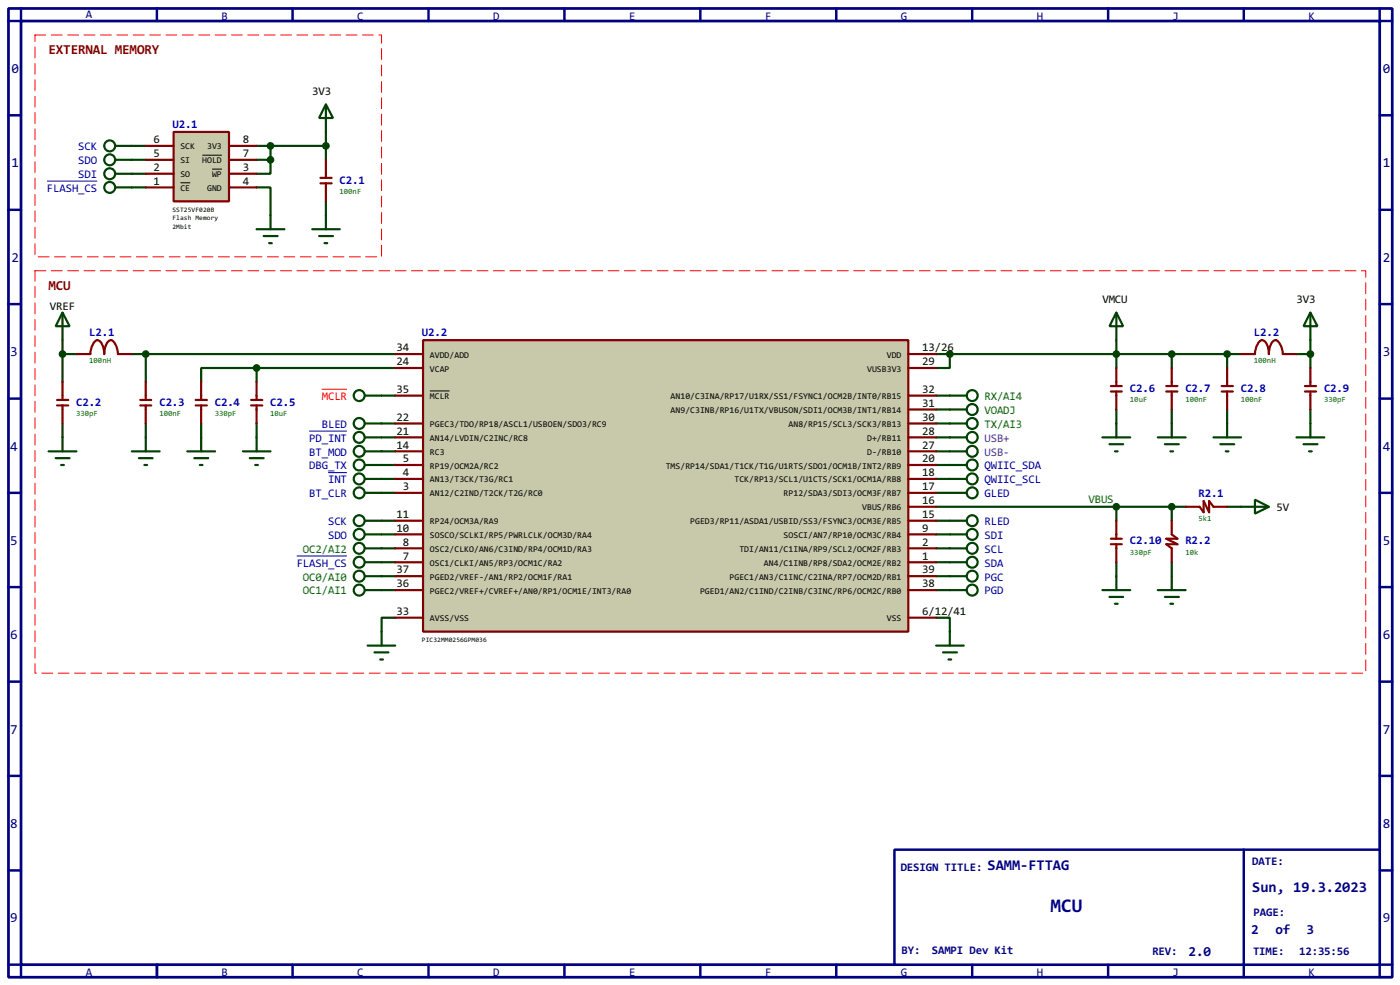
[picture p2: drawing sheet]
<svg xmlns="http://www.w3.org/2000/svg" width="256mm" height="180mm" viewBox="0 0 256 180" stroke-linecap="round" stroke-linejoin="round" font-family="sans-serif">
<path d="M1.6 1.6h253.5v177.3h-253.5zM3.9 3.9h248.9v172.7h-248.9z" fill="none" stroke="#000080" stroke-width=".5"/>
<path d="M3.9 1.6v2.3h-2.3M28.8 1.6v2.3" fill="none" stroke="#000080" stroke-width=".45"/>
<path d="M163.9 155.5h88.9v21.1h-88.9z" fill="#fff" stroke="#000080" stroke-width=".45"/>
<g fill="none" stroke="#000080" stroke-width=".45">
<path d="M53.6 1.6v2.3M78.5 1.6v2.3M103.4 1.6v2.3M128.3 1.6v2.3M153.2 1.6v2.3M178.1 1.6v2.3M203 1.6v2.3M227.9 1.6v2.3M252.8 1.6v2.3h2.3M1.6 21.1h2.3M1.6 38.4h2.3M252.8 21.1h2.3"/>
<path d="M252.8 38.4h2.3M1.6 55.7h2.3M252.8 55.7h2.3M1.6 73h2.3M252.8 73h2.3M1.6 90.2h2.3M252.8 90.2h2.3M1.6 107.5h2.3M252.8 107.5h2.3M1.6 124.8h2.3M252.8 124.8h2.3M1.6 142h2.3"/>
<path d="M1.6 159.3h2.3M227.9 155.5v23.4M252.8 142h2.3M252.8 159.3h2.3M1.6 176.6h2.3v2.3M28.8 176.6v2.3M53.6 176.6v2.3M78.5 176.6v2.3M103.4 176.6v2.3M128.3 176.6v2.3M153.2 176.6v2.3M178.1 176.6v2.3"/>
<path d="M203 176.6v2.3M255.1 176.6h-2.3v2.3"/>
</g>
<g fill="none" stroke="#004000" stroke-width=".4">
<path d="M59.7 19.1l1.3 2.5h-2.5zM59.7 19.1v10.2M21.1 26.7h5.6M21.1 34.3h5.6M21.1 31.8h5.6M21.1 29.3h5.6M47 34.3h2.6v7.7M47 26.7h12.7M47 29.3h2.6M49.6 29.3v2.5h-2.6M49.6 26.7v2.6M59.7 36.9v5.1"/>
<path d="M11.5 57.2l1.3 2.5h-2.6zM11.5 57.2v12.7M47 42h5.1M48.3 43.2h2.6M49.3 44.5h.5M57.2 42h5.1M58.5 43.2h2.5M59.5 44.5h.5M240.1 57.2l1.3 2.5h-2.6zM240.1 57.2v10.2M11.5 64.8h2.5M11.5 77.5v5.1"/>
<path d="M24.2 64.8h48.2M26.7 64.8v5.1M26.7 77.5v5.1M36.9 77.5v5.1M47 67.4h-10.1v2.5M47 67.4v2.5M47 77.5v5.1M47 67.4h25.4M66.9 77.5h5.5M66.9 72.4h5.5M171.5 64.8h55.9M171.5 77.5h5.6"/>
<path d="M171.5 75h2.5M171.5 72.4h5.6M174 64.8v2.6h-2.5M204.5 62.3v5.1M204.5 75v5.1M214.7 64.8v2.6M214.7 75v5.1M224.8 64.8v2.6M224.8 75v5.1M237.5 64.8h2.6M240.1 75v5.1M8.9 82.6h5.1"/>
<path d="M10.2 83.9h2.6M11.2 85.1h.5M24.2 82.6h5.1M25.5 83.9h2.5M26.5 85.1h.5M34.3 82.6h5.1M35.6 83.9h2.6M36.6 85.1h.5M44.5 82.6h5.1M45.8 83.9h2.5M46.8 85.1h.5M66.9 90.2h5.5"/>
<path d="M66.9 87.7h5.5M66.9 97.8h5.5M66.9 95.3h5.5M66.9 82.6h5.5M66.9 80.1h5.5M69.9 85.1h2.5M171.5 92.8h45.7M171.5 90.2h5.6M171.5 87.7h5.6M171.5 85.1h5.6M171.5 97.8h5.6M171.5 95.3h5.6"/>
<path d="M171.5 82.6h5.6M171.5 80.1h5.6M202 80.1h5.1M203.3 81.3h2.5M204.3 82.6h.5M204.5 92.8v2.5M212.1 80.1h5.1M213.4 81.3h2.6M214.4 82.6h.5M214.7 92.8v2.5M222.3 80.1h5.1M223.6 81.3h2.5"/>
<path d="M224.6 82.6h.5M224.8 92.8h7.7M229.9 91.5l2.6 1.3-2.6 1.2zM237.5 80.1h5.1M238.8 81.3h2.6M239.8 82.6h.5M66.9 102.9h5.5M66.9 100.4h5.5M67.4 118.2h5M68.6 119.4h2.6M69.9 108h2.5M69.9 105.5h2.5"/>
<path d="M72.4 113.1h-2.5v5.1M171.5 113.1h2.5v5.1M171.5 102.9h5.6M171.5 100.4h5.6M171.5 108h5.6M171.5 105.5h5.6M171.5 118.2h5.1M172.8 119.4h2.5M202 108h5.1M203.3 109.3h2.5M204.3 110.5h.5M204.5 102.9v5.1"/>
<path d="M212.1 108h5.1M213.4 109.3h2.6M214.4 110.5h.5M214.7 102.9v5.1M69.7 120.7h.5M173.8 120.7h.5"/>
<circle cx="20.1" cy="31.8" r="1"/>
<circle cx="20.1" cy="26.7" r="1"/>
<circle cx="20.1" cy="34.3" r="1"/>
<circle cx="20.1" cy="29.3" r="1"/>
<circle cx="65.8" cy="72.4" r="1"/>
<circle cx="65.8" cy="77.5" r="1"/>
<circle cx="178.1" cy="77.5" r="1"/>
<circle cx="178.1" cy="72.4" r="1"/>
<circle cx="65.8" cy="82.6" r="1"/>
<circle cx="65.8" cy="97.8" r="1"/>
<circle cx="65.8" cy="87.7" r="1"/>
<circle cx="65.8" cy="95.3" r="1"/>
<circle cx="65.8" cy="90.2" r="1"/>
<circle cx="65.8" cy="80.1" r="1"/>
<circle cx="178.1" cy="87.7" r="1"/>
<circle cx="178.1" cy="82.6" r="1"/>
<circle cx="178.1" cy="80.1" r="1"/>
<circle cx="178.1" cy="95.3" r="1"/>
<circle cx="178.1" cy="90.2" r="1"/>
<circle cx="178.1" cy="97.8" r="1"/>
<circle cx="178.1" cy="85.1" r="1"/>
<circle cx="65.8" cy="102.9" r="1"/>
<circle cx="65.8" cy="100.4" r="1"/>
<circle cx="178.1" cy="108" r="1"/>
<circle cx="178.1" cy="102.9" r="1"/>
<circle cx="178.1" cy="105.5" r="1"/>
<circle cx="178.1" cy="100.4" r="1"/>
</g>
<g fill="none" stroke="#800000" stroke-width=".4">
<path d="M58.7 32.6h2.1M58.7 33.6h2.1M59.7 29.3v3.3M59.7 33.6v3.3M10.5 73.2h2M10.5 74.2h2M11.5 69.9v3.3M11.5 74.2v3.3M14 64.8h2.6a2.75 2.75 0 0 1 1.2-2.5 2.37 2.37 0 0 1 1.3 2.5 3.3 3.3 0 0 1 .9-2.4l.4-.1a2.75 2.75 0 0 1 1.2 2.5h2.6M25.7 73.2h2M25.7 74.2h2M26.7 69.9v3.3"/>
<path d="M26.7 74.2v3.3M35.9 73.2h2M35.9 74.2h2M36.9 69.9v3.3M36.9 74.2v3.3M46 73.2h2.1M46 74.2h2.1M47 69.9v3.3M47 74.2v3.3M203.5 70.7h2M203.5 71.7h2M204.5 67.4v3.3"/>
<path d="M204.5 71.7v3.3M213.7 70.7h2M213.7 71.7h2M214.7 67.4v3.3M214.7 71.7v3.3M223.8 70.7h2.1M223.8 71.7h2.1M224.8 67.4v3.3M224.8 71.7v3.3M227.4 64.8h2.5a2.75 2.75 0 0 1 1.3-2.5 1.5 1.5 0 0 1 1.1 1.3l.2 1.2a3.3 3.3 0 0 1 .8-2.4 .89 .89 0 0 1 1.2 .7l.4 1.1 .1 .6h2.5M239.1 70.7h2M239.1 71.7h2"/>
<path d="M240.1 67.4v3.3M240.1 71.7v3.3M203.5 98.6h2M203.5 99.6h2M204.5 95.3v3.3M204.5 99.6v3.3M214.7 95.3v2.5l1 .8h-2l2 1h-2l1 .8v2.5M217.2 92.8h2.6l.7 1v-2.1l1 2.1v-2.1l.8 1.1h2.5"/>
</g>
<path d="M8.6 33.2h9.2M56.7 78.9h6.9M60.1 86.5h3.5M54.4 101.8h9.2" fill="none" stroke="#0000c0" stroke-width=".18"/>
<path d="M59 71.3h4.6" fill="none" stroke="#f00" stroke-width=".18"/>
<g fill="#004000" stroke="#004000" stroke-width=".4">
<circle cx="214.6" cy="64.8" r=".5"/>
<circle cx="224.8" cy="64.8" r=".5"/>
<circle cx="26.7" cy="64.8" r=".5"/>
<circle cx="11.4" cy="64.8" r=".5"/>
<circle cx="47" cy="67.4" r=".5"/>
<circle cx="204.5" cy="64.8" r=".5"/>
<circle cx="174" cy="64.8" r=".5"/>
<circle cx="240" cy="64.8" r=".5"/>
<circle cx="204.5" cy="92.8" r=".5"/>
<circle cx="49.5" cy="29.3" r=".5"/>
<circle cx="49.5" cy="26.7" r=".5"/>
<circle cx="59.7" cy="26.7" r=".5"/>
</g>
<path d="M31.8 24.2h10.2v12.7h-10.2z" fill="#c8c8aa" stroke="#800000" stroke-width=".4"/>
<path d="M26.7 34.3h5.1M26.7 31.8h5.1M26.7 26.7h5.1M26.7 29.3h5.1M42 34.3h5M42 31.8h5M42 26.7h5M42 29.3h5" fill="none" stroke="#800000" stroke-width=".4"/>
<path d="M33.1 33.5h1.8M37.1 28.4h3.6M38.9 31h1.8" fill="none" stroke="#000" stroke-width=".18"/>
<g fill="none" stroke="#004000" stroke-width=".4">
<path d="M174 75h3.1M66.9 85.1h3M66.9 105.5h3M66.9 108h3"/>
<circle cx="178.1" cy="75" r="1"/>
<circle cx="65.8" cy="85.1" r="1"/>
<circle cx="65.8" cy="108" r="1"/>
<circle cx="65.8" cy="105.5" r="1"/>
</g>
<path d="M6.4 6.4h63.5v40.6h-63.5zM6.4 49.6h243.8v73.6h-243.8z" fill="none" stroke="#fff" stroke-width=".18"/>
<path d="M6.4 6.4h63.5v40.6h-63.5zM6.4 49.6h243.8v73.6h-243.8z" fill="none" stroke="#f00" stroke-width=".18" stroke-dasharray="2 1"/>
<circle cx="214.6" cy="92.8" r=".5" fill="#004000" stroke="#004000" stroke-width=".4"/>
<path d="M77.5 62.3h88.9v53.3h-88.9z" fill="#c8c8aa" stroke="#800000" stroke-width=".4"/>
<g fill="none" stroke="#800000" stroke-width=".4">
<path d="M72.4 64.8h5.1M72.4 77.5h5.1M72.4 67.4h5.1M72.4 72.4h5.1M166.4 64.8h5.1M166.4 77.5h5.1M166.4 67.4h5.1M166.4 75h5.1M166.4 72.4h5.1M72.4 90.2h5.1M72.4 87.7h5.1M72.4 85.1h5.1"/>
<path d="M72.4 97.8h5.1M72.4 95.3h5.1M72.4 82.6h5.1M72.4 80.1h5.1M166.4 90.2h5.1M166.4 87.7h5.1M166.4 85.1h5.1M166.4 97.8h5.1M166.4 95.3h5.1M166.4 82.6h5.1M166.4 92.8h5.1M166.4 80.1h5.1"/>
<path d="M72.4 102.9h5.1M72.4 100.4h5.1M72.4 113.1h5.1M72.4 108h5.1M72.4 105.5h5.1M166.4 102.9h5.1M166.4 100.4h5.1M166.4 113.1h5.1M166.4 108h5.1M166.4 105.5h5.1"/>
</g>
<path d="M78.8 71.6h3.6" fill="none" stroke="#000" stroke-width=".18"/>
<path d="M204.5 57.2l1.3 2.5h-2.5zM204.5 57.2v5.1" fill="none" stroke="#004000" stroke-width=".4"/>
<text font-size="4.2" fill="#000080" x="192.5" y="167">MCU</text>
<g font-size="3.2" fill="#000080">
<text x="180.9" y="159.3">SAMM-FTTAG</text>
<text x="229.4" y="163.2">Sun, 19.3.2023</text>
</g>
<g font-size="3" fill="#800000">
<text x="8.9" y="9.8">EXTERNAL MEMORY</text>
<text x="8.9" y="53">MCU</text>
</g>
<g font-size="3" fill="#000080">
<text x="2.1" y="13.4">0</text>
<text x="253.4" y="13.4">0</text>
<text x="2.1" y="30.7">1</text>
<text x="253.4" y="30.7">1</text>
<text x="2.1" y="47.9">2</text>
<text x="253.4" y="47.9">2</text>
<text x="1.9" y="65.2">3</text>
<text x="253.4" y="65.2">3</text>
<text x="1.9" y="82.5">4</text>
<text x="253.4" y="82.5">4</text>
<text x="1.9" y="99.8">5</text>
<text x="253.4" y="99.8">5</text>
<text x="1.9" y="117">6</text>
<text x="253.4" y="117">6</text>
<text x="1.9" y="134.3">7</text>
<text x="253.4" y="134.3">7</text>
<text x="1.9" y="151.6">8</text>
<text x="253.4" y="151.6">8</text>
<text x="1.9" y="168.8">9</text>
<text x="229.2" y="170.9">2</text>
<text x="233.7" y="170.9">of</text>
<text x="239.4" y="170.9">3</text>
<text x="253.4" y="168.8">9</text>
<text x="217.8" y="174.9">2.0</text>
</g>
<g font-size="2.5" fill="#000080">
<text x="15.7" y="3.4">A</text>
<text x="40.6" y="3.6">B</text>
<text x="65.5" y="3.6">C</text>
<text x="90.4" y="3.6">D</text>
<text x="115.3" y="3.6">E</text>
<text x="140.2" y="3.6">F</text>
<text x="165.1" y="3.6">G</text>
<text x="190" y="3.6">H</text>
<text x="214.8" y="3.6">J</text>
<text x="239.7" y="3.6">K</text>
<text x="165" y="159.4">DESIGN TITLE:</text>
<text x="229.4" y="158.3">DATE:</text>
<text x="229.7" y="167.7">PAGE:</text>
<text x="15.7" y="178.7">A</text>
<text x="40.6" y="178.7">B</text>
<text x="65.5" y="178.7">C</text>
<text x="90.4" y="178.7">D</text>
<text x="115.3" y="178.7">E</text>
<text x="140.2" y="178.7">F</text>
<text x="165.1" y="178.7">G</text>
<text x="165.2" y="174.6">BY:</text>
<text x="170.7" y="174.6">SAMPI Dev Kit</text>
<text x="190" y="178.7">H</text>
<text x="211.1" y="174.8">REV:</text>
<text x="214.8" y="178.7">J</text>
<text x="229.6" y="174.8">TIME:</text>
<text x="238" y="174.8">12:35:56</text>
<text x="239.7" y="178.7">K</text>
</g>
<g font-size="2.5">
<text x="57.2" y="17.3">3V3</text>
<text x="28.1" y="26.2">6</text>
<text x="28.1" y="28.8">5</text>
<text x="44.5" y="26.2">8</text>
<text x="44.5" y="28.8">7</text>
<text x="28.1" y="33.8">1</text>
<text x="28.1" y="31.3">2</text>
<text x="44.5" y="31.3">3</text>
<text x="44.5" y="33.8">4</text>
<text x="9.2" y="56.7">VREF</text>
<text x="202" y="55.4">VMCU</text>
<text x="237.5" y="55.4">3V3</text>
<text x="72.7" y="64.3">34</text>
<text x="169" y="64.3">13/26</text>
<text x="72.7" y="66.9">24</text>
<text x="72.7" y="71.9">35</text>
<text x="169" y="66.9">29</text>
<text x="169" y="71.9">32</text>
<text x="72.7" y="77">22</text>
<text x="169" y="77">30</text>
<text x="169" y="74.4">31</text>
<text x="72.7" y="82.1">14</text>
<text x="72.7" y="79.6">21</text>
<text x="169" y="82.1">27</text>
<text x="169" y="79.6">28</text>
<text x="73.8" y="89.7">3</text>
<text x="73.8" y="87.1">4</text>
<text x="73.8" y="84.6">5</text>
<text x="169" y="89.7">17</text>
<text x="169" y="87.1">18</text>
<text x="169" y="84.6">20</text>
<text x="72.7" y="94.8">11</text>
<text x="169" y="94.8">15</text>
<text x="169" y="92.3">16</text>
<text x="233.9" y="93.6">5V</text>
<text x="72.7" y="97.3">10</text>
<text x="73.8" y="99.9">8</text>
<text x="169" y="99.9">2</text>
<text x="169" y="97.3">9</text>
<text x="72.7" y="107.5">36</text>
<text x="72.7" y="105">37</text>
<text x="73.8" y="102.4">7</text>
<text x="169" y="102.4">1</text>
<text x="169" y="107.5">38</text>
<text x="169" y="105">39</text>
<text x="72.7" y="112.6">33</text>
<text x="169" y="112.6">6/12/41</text>
</g>
<g font-size="2.5" fill="#0000c0">
<text x="31.6" y="23.5">U2.1</text>
<text x="14.4" y="27.5">SCK</text>
<text x="8.6" y="35.1">FLASH_CS</text>
<text x="14.4" y="30">SDO</text>
<text x="14.4" y="32.6">SDI</text>
<text x="62.2" y="33.7">C2.1</text>
<text x="16.4" y="61.6">L2.1</text>
<text x="77.3" y="61.6">U2.2</text>
<text x="229.7" y="61.6">L2.2</text>
<text x="207" y="71.8">C2.6</text>
<text x="217.2" y="71.8">C2.7</text>
<text x="227.3" y="71.8">C2.8</text>
<text x="242.6" y="71.8">C2.9</text>
<text x="14" y="74.3">C2.2</text>
<text x="29.2" y="74.3">C2.3</text>
<text x="39.4" y="74.3">C2.4</text>
<text x="49.5" y="74.3">C2.5</text>
<text x="56.7" y="80.8">PD_INT</text>
<text x="56.7" y="83.4">BT_MOD</text>
<text x="59" y="78.3">BLED</text>
<text x="56.7" y="85.9">DBG_TX</text>
<text x="60.1" y="88.5">INT</text>
<text x="180.4" y="88.5">QWIIC_SCL</text>
<text x="180.4" y="85.9">QWIIC_SDA</text>
<text x="56.7" y="91">BT_CLR</text>
<text x="180.4" y="91">GLED</text>
<text x="219.6" y="91">R2.1</text>
<text x="60.1" y="96.1">SCK</text>
<text x="60.1" y="98.6">SDO</text>
<text x="180.4" y="101.2">SCL</text>
<text x="180.4" y="96.1">RLED</text>
<text x="180.4" y="98.6">SDI</text>
<text x="207" y="99.7">C2.10</text>
<text x="217.2" y="99.7">R2.2</text>
<text x="54.4" y="103.7">FLASH_CS</text>
<text x="180.4" y="103.7">SDA</text>
<text x="180.4" y="106.3">PGC</text>
<text x="180.4" y="108.8">PGD</text>
</g>
<text font-size="2.5" fill="#f00" x="59" y="73.2">MCLR</text>
<g font-size="2.5" fill="#008000">
<text x="180.4" y="73.2">RX/AI4</text>
<text x="180.4" y="75.8">VOADJ</text>
<text x="180.4" y="78.3">TX/AI3</text>
<text x="199.4" y="92.1">VBUS</text>
<text x="55.5" y="101.2">OC2/AI2</text>
<text x="55.5" y="106.3">OC0/AI0</text>
<text x="55.5" y="108.8">OC1/AI1</text>
</g>
<g font-size="2.5" fill="#800080">
<text x="180.4" y="83.4">USB-</text>
<text x="180.4" y="80.8">USB+</text>
</g>
<g font-size="1.9">
<text x="33.1" y="27.3">SCK</text>
<text x="33.1" y="29.9">SI</text>
<text x="37.1" y="29.9">HOLD</text>
<text x="38" y="27.3">3V3</text>
<text x="33.1" y="34.9">CE</text>
<text x="33.1" y="32.5">SO</text>
<text x="38" y="34.9">GND</text>
<text x="38.9" y="32.5">WP</text>
<text x="78.8" y="65.5">AVDD/ADD</text>
<text x="162.5" y="65.5">VDD</text>
<text x="78.8" y="68">VCAP</text>
<text x="158.9" y="68">VUSB3V3</text>
<text x="78.8" y="73">MCLR</text>
<text x="122.9" y="75.6">AN9/C3INB/RP16/U1TX/VBUSON/SDI1/OCM3B/INT1/RB14</text>
<text x="122.9" y="73">AN10/C3INA/RP17/U1RX/SS1/FSYNC1/OCM2B/INT0/RB15</text>
<text x="78.8" y="83.3">RC3</text>
<text x="78.8" y="80.7">AN14/LVDIN/C2INC/RC8</text>
<text x="78.8" y="78.2">PGEC3/TDO/RP18/ASCL1/USBOEN/SDO3/RC9</text>
<text x="144.5" y="78.2">AN8/RP15/SCL3/SCK3/RB13</text>
<text x="158.9" y="83.3">D-/RB10</text>
<text x="158.9" y="80.7">D+/RB11</text>
<text x="78.8" y="88.3">AN13/T3CK/T3G/RC1</text>
<text x="78.8" y="85.7">RP19/OCM2A/RC2</text>
<text x="122" y="85.7">TMS/RP14/SDA1/T1CK/T1G/U1RTS/SDO1/OCM1B/INT2/RB9</text>
<text x="134.6" y="88.3">TCK/RP13/SCL1/U1CTS/SCK1/OCM1A/RB8</text>
<text x="78.8" y="90.8">AN12/C2IND/T2CK/T2G/RC0</text>
<text x="78.8" y="96">RP24/OCM3A/RA9</text>
<text x="126.5" y="96">PGED3/RP11/ASDA1/USBID/SS3/FSYNC3/OCM3E/RB5</text>
<text x="143.6" y="90.8">RP12/SDA3/SDI3/OCM3F/RB7</text>
<text x="158" y="93.4">VBUS/RB6</text>
<text x="78.8" y="101">OSC2/CLKO/AN6/C3IND/RP4/OCM1D/RA3</text>
<text x="78.8" y="98.5">SOSCO/SCLKI/RP5/PWRLCLK/OCM3D/RA4</text>
<text x="135.5" y="101">TDI/AN11/C1INA/RP9/SCL2/OCM2F/RB3</text>
<text x="143.6" y="98.5">SOSCI/AN7/RP10/OCM3C/RB4</text>
<text x="78.8" y="103.6">OSC1/CLKI/AN5/RP3/OCM1C/RA2</text>
<text x="78.8" y="106.1">PGED2/VREF-/AN1/RP2/OCM1F/RA1</text>
<text x="133.7" y="106.1">PGEC1/AN3/C1INC/C2INA/RP7/OCM2D/RB1</text>
<text x="140" y="103.6">AN4/C1INB/RP8/SDA2/OCM2E/RB2</text>
<text x="78.8" y="113.7">AVSS/VSS</text>
<text x="78.8" y="108.7">PGEC2/VREF+/CVREF+/AN0/RP1/OCM1E/INT3/RA0</text>
<text x="128.3" y="108.7">PGED1/AN2/C1IND/C2INB/C3INC/RP6/OCM2C/RB0</text>
<text x="162.5" y="113.7">VSS</text>
</g>
<g font-size="1.7" fill="#008000">
<text x="62.2" y="35.6">100nF</text>
<text x="16.4" y="66.5">100nH</text>
<text x="229.7" y="66.5">100nH</text>
<text x="14" y="76.2">330pF</text>
<text x="29.2" y="76.2">100nF</text>
<text x="39.4" y="76.2">330pF</text>
<text x="49.5" y="76.2">10uF</text>
<text x="207" y="73.7">10uF</text>
<text x="217.2" y="73.7">100nF</text>
<text x="227.3" y="73.7">100nF</text>
<text x="242.6" y="73.7">330pF</text>
<text x="219.6" y="95.4">5k1</text>
<text x="207" y="101.6">330pF</text>
<text x="217.2" y="101.6">10k</text>
</g>
<g font-size="1.5">
<text x="31.6" y="38.8">SST25VF020B</text>
<text x="31.6" y="40.4">Flash Memory</text>
<text x="31.6" y="41.9">2Mbit</text>
<text x="77.3" y="117.6">PIC32MM0256GPM036</text>
</g>
</svg>
